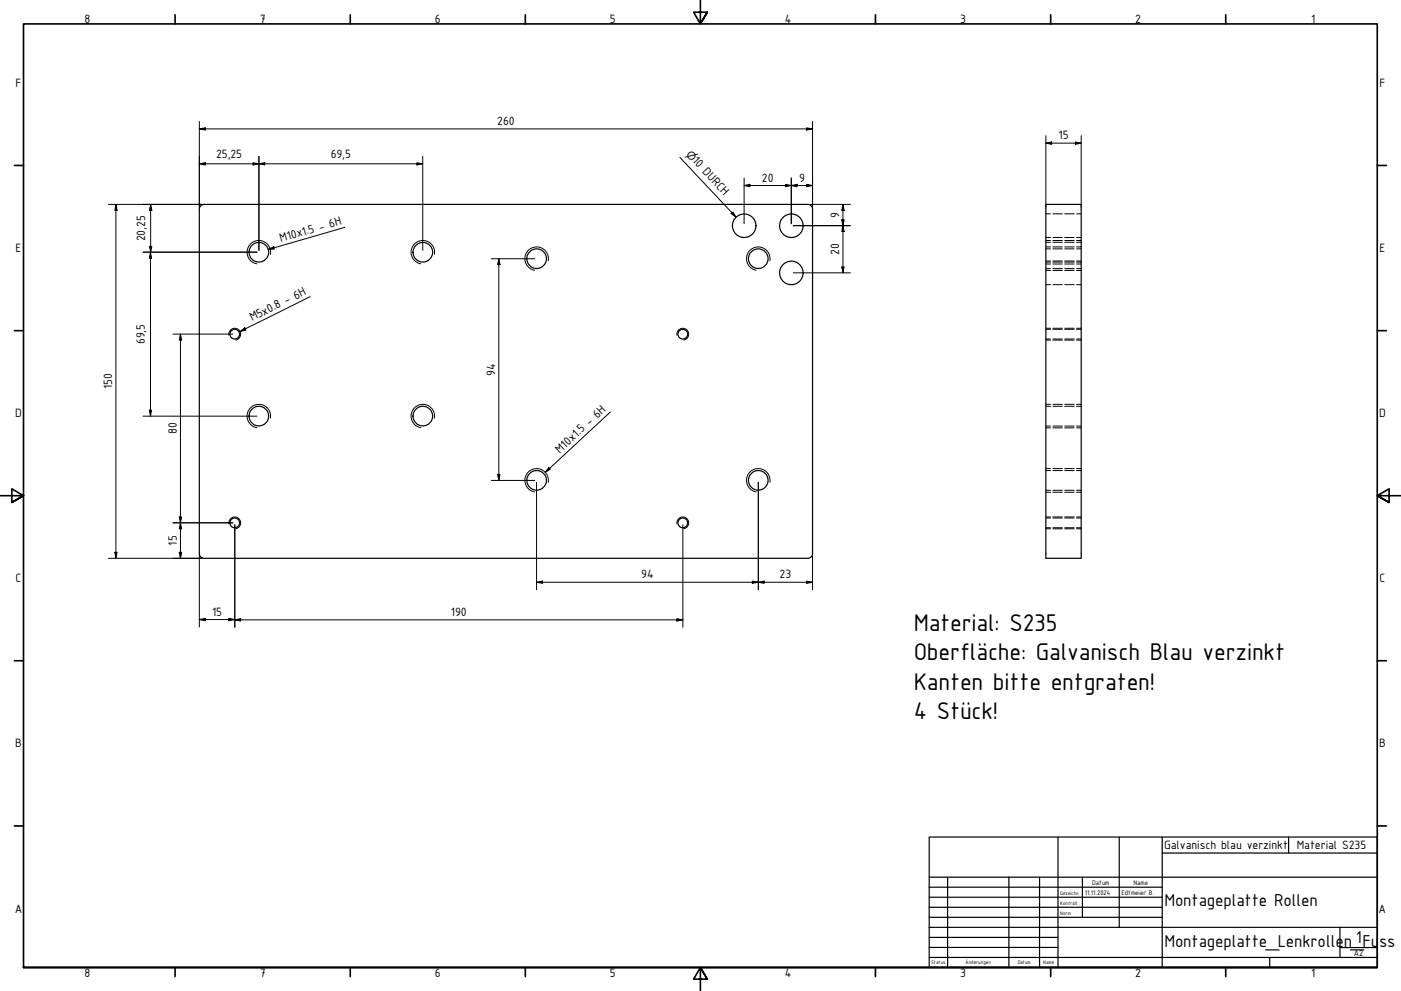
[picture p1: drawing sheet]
<svg xmlns="http://www.w3.org/2000/svg" width="594mm" height="420mm" viewBox="0 0 594 420" stroke-linecap="round" stroke-linejoin="round" font-family="sans-serif">
<!-- layer: Sichtbar (ISO) -->
<g fill="none" stroke="#000" stroke-width=".51">
<path d="M84.5 88.7l.6-1.5 1.4-.5h256l1.5 .5 .6 1.5M84.5 88.7v146l.6 1.4 1.4 .6h256l1.1-.3 .7-.7 .3-1v-146M443.5 86.7h15v150h-15z"/>
<circle cx="315.6" cy="95.7" r="5"/>
<circle cx="335.6" cy="95.7" r="5"/>
<circle cx="109.8" cy="106.9" r="4.2"/>
<circle cx="179.3" cy="106.9" r="4.2"/>
<circle cx="227.6" cy="109.7" r="4.2"/>
<circle cx="321.5" cy="109.7" r="4.2"/>
<circle cx="335.6" cy="115.7" r="5"/>
<circle cx="99.5" cy="141.7" r="2.06"/>
<circle cx="289.5" cy="141.7" r="2.06"/>
<circle cx="109.8" cy="176.4" r="4.2"/>
<circle cx="179.3" cy="176.4" r="4.2"/>
<circle cx="227.6" cy="203.7" r="4.2"/>
<circle cx="321.5" cy="203.7" r="4.2"/>
<circle cx="99.5" cy="221.7" r="2.06"/>
<circle cx="289.5" cy="221.7" r="2.06"/>
</g>
<!-- layer: Sichtbar schmal (ISO) -->
<path d="M114.7 107.8a5 5 0 0 0-4.1-5.8 5 5 0 0 0-5.7 4.1 5 5 0 0 0 4 5.8M184.2 107.8a5 5 0 0 0-4-5.8 5 5 0 0 0-5.8 4.1 5 5 0 0 0 4 5.8M232.5 110.5a5 5 0 0 0-4.1-5.7 5 5 0 0 0-5.8 4 5 5 0 0 0 4.1 5.8M326.4 110.5a5 5 0 0 0-4-5.7 5 5 0 0 0-5.8 4 5 5 0 0 0 4.1 5.8M97.1 142.1a2.51 2.51 0 0 1 2-2.9 2.51 2.51 0 0 1 2.9 2 2.51 2.51 0 0 1-2 2.9M287.1 142.1a2.51 2.51 0 0 1 2-2.9 2.51 2.51 0 0 1 2.9 2 2.51 2.51 0 0 1-2 2.9M114.7 177.3a5 5 0 0 0-4.1-5.8 5 5 0 0 0-5.7 4 5 5 0 0 0 4 5.8M184.2 177.3a5 5 0 0 0-4-5.8 5 5 0 0 0-5.8 4 5 5 0 0 0 4 5.8M232.5 204.5a5 5 0 0 0-4.1-5.8 5 5 0 0 0-5.8 4.1 5 5 0 0 0 4.1 5.8M326.4 204.5a5 5 0 0 0-4-5.8 5 5 0 0 0-5.8 4.1 5 5 0 0 0 4.1 5.8M97.1 222.1a2.51 2.51 0 0 1 2-2.9 2.51 2.51 0 0 1 2.9 2.1 2.51 2.51 0 0 1-2 2.9M287.1 222.1a2.51 2.51 0 0 1 2-2.9 2.51 2.51 0 0 1 2.9 2.1 2.51 2.51 0 0 1-2 2.9" fill="none" stroke="#000" stroke-width=".42"/>
<!-- layer: Verdeckt (ISO) -->
<g fill="none" stroke="#000" stroke-width=".42">
<path d="M443.5 90.7h2M446.5 90.7h4M451.5 90.7h4M456.5 90.7h2M443.5 100.7h2M443.5 110.7h2M443.5 102.7h2M443.5 111.1h2M443.5 105.5h2M443.5 113.9h2M443.5 102h2M443.5 111.9h2"/>
<path d="M443.5 104.7h2M443.5 114.7h2M446.5 100.7h4M446.5 110.7h4M446.5 102.7h4M446.5 111.1h4M446.5 105.5h4M446.5 113.9h4M446.5 102h4M446.5 111.9h4M446.5 104.7h4M446.5 114.7h4"/>
<path d="M451.5 100.7h4M451.5 110.7h4M451.5 102.7h4M451.5 111.1h4M451.5 105.5h4M451.5 113.9h4M451.5 102h4M451.5 111.9h4M451.5 104.7h4M451.5 114.7h4M456.5 100.7h2M456.5 110.7h2"/>
<path d="M456.5 102.7h2M456.5 111.1h2M456.5 105.5h2M456.5 113.9h2M456.5 102h2M456.5 111.9h2M456.5 104.7h2M456.5 114.7h2M443.5 120.7h2M443.5 139.6h2M443.5 139.2h2M446.5 120.7h4"/>
<path d="M446.5 139.6h4M446.5 139.2h4M451.5 120.7h4M451.5 139.6h4M451.5 139.2h4M456.5 120.7h2M456.5 139.6h2M456.5 139.2h2M443.5 143.7h2M443.5 144.2h2M446.5 143.7h4M446.5 144.2h4"/>
<path d="M451.5 143.7h4M451.5 144.2h4M456.5 143.7h2M456.5 144.2h2M443.5 172.3h2M443.5 171.4h2M446.5 172.3h4M446.5 171.4h4M451.5 172.3h4M451.5 171.4h4M456.5 172.3h2M456.5 171.4h2"/>
<path d="M443.5 199.5h2M443.5 180.6h2M443.5 198.7h2M443.5 181.4h2M446.5 199.5h4M446.5 180.6h4M446.5 198.7h4M446.5 181.4h4M451.5 199.5h4M451.5 180.6h4M451.5 198.7h4M451.5 181.4h4"/>
<path d="M456.5 199.5h2M456.5 180.6h2M456.5 198.7h2M456.5 181.4h2M443.5 219.6h2M443.5 219.2h2M443.5 207.9h2M443.5 208.7h2M446.5 219.6h4M446.5 219.2h4M446.5 207.9h4M446.5 208.7h4"/>
<path d="M451.5 219.6h4M451.5 219.2h4M451.5 207.9h4M451.5 208.7h4M456.5 219.6h2M456.5 219.2h2M456.5 207.9h2M456.5 208.7h2M443.5 223.8h2M443.5 224.2h2M446.5 223.8h4M446.5 224.2h4"/>
<path d="M451.5 223.8h4M451.5 224.2h4M456.5 223.8h2M456.5 224.2h2"/>
</g>
<!-- layer: Rahmen (ISO) -->
<g fill="none" stroke="#000" stroke-width=".7">
<path d="M74.2 6.3v3.8M148.5 6.3v3.8M222.8 6.3v3.8M297 .2v9.9l-2.9-4.9h5.8l-2.9 4.9 2.9-4.9M371.2 6.3v3.8M445.5 6.3v3.8M519.7 6.3v3.8M6.1 70.1h3.9M584 70.1h3.9M6.1 140.2h3.9M584 140.2h3.9M0 210.2h10l-5-3v5.8l5-2.8-5 2.8"/>
<path d="M594 210.2h-10l5-3v5.8l-5-2.8 5 2.8M6.1 280.1h3.9M584 280.1h3.9M6.1 350.2h3.9M584 350.2h3.9M10 410.2v-400.1h574v400.1h-574h574M74.2 410.2v3.9M148.5 410.2v3.9M222.8 410.2v3.9M299.9 415.1l-2.9-4.9 2.9 4.9h-5.8l2.9-4.9v10M371.2 410.2v3.9M445.5 410.2v3.9"/>
<path d="M519.7 410.2v3.9"/>
</g>
<!-- layer: Titel (ISO) -->
<g fill="none" stroke="#000" stroke-width=".51">
<path d="M394 354.9h190v55.3h-190zM448.6 354.9v55.3M474.6 354.9v38.3M492.8 354.9v55.3M546.4 354.9v6.8M394 376.2h98.8M394 371.9h190M401.8 371.9v38.3M427.8 371.9v38.3M440.8 371.9v38.3M459 371.9v17M492.8 361.7h91.2"/>
<path d="M394 380.4h98.8M394 384.7h98.8M394 388.9h98.8M394 393.2h190M394 397.4h54.6M568.2 393.2v12.7M394 405.9h190M394 401.7h54.6M538.4 405.9v4.3M568.2 401.7h15.8"/>
</g>
<g fill="none" stroke="#000" stroke-width=".42">
<path d="M84.5 54.7l2.6-.5v1zM84.5 54.7h260.1M84.5 51.5v36.4M342 54.2l2.6 .5-2.6 .5zM344.6 51.5v36.4M443.5 57.5v30.4M458.5 57.5v30.4M84.5 69.4l2.6-.4v1zM84.5 69.4h94.8M107.3 69l2.5 .4-2.5 .6zM109.8 69.4l2.5-.4v1zM109.8 66.3v39.9"/>
<path d="M176.8 69l2.5 .4-2.5 .6zM179.3 66.3v39.9M315.5 78.7l2.5-.6v1.1zM315.5 78.7h29.1M315.5 75.5v19.3M333.1 78.1l2.4 .6-2.4 .5zM335.5 78.7l2.5-.6v1.1zM335.5 75.5v19.3M342 78.1l2.6 .6-2.6 .5zM443.5 60.7l2.5-.5v1zM443.5 60.7h15M456 60.2l2.5 .5-2.5 .5z"/>
<path d="M46 86.7h39.7M49.1 86.7l.6 2.5h-1zM49.1 86.7v150M63.9 86.7l.5 2.5h-1zM63.9 86.7v20.2M336.4 95.7h24.2M343.3 86.7h17.3M356.9 93.2h1l-.5 2.5zM357.4 86.7l.5 2.5h-1zM357.4 95.7l.5 2.4h-1zM357.4 86.7v29M60.6 106.9h48.4"/>
<path d="M63.4 104.4h1l-.5 2.5zM63.8 106.9l.5 2.6h-1zM63.8 106.9v69.5M208.3 109.7h18.5M211.5 109.7l.5 2.5h-1zM211.5 109.7v94M336.4 115.7h24.2M356.9 113.2h1l-.5 2.5zM73.3 141.6h25.4M76.5 141.6l.5 2.6h-1zM76.5 141.6v95.1M60.6 176.4h48.4"/>
<path d="M63.3 173.9h1l-.5 2.5zM76 219.2h1l-.5 2.5zM208.3 203.7h18.5M211 201.1h1l-.5 2.6zM227.5 204.4v45.6M321.6 204.4v45.6M46 236.7h39.7M48.7 234.2h1l-.6 2.5zM73.3 221.7h25.4M76 234.2h1l-.5 2.5zM76.5 221.7l.5 2.5h-1zM84.5 235.5v30.4"/>
<path d="M99.6 222.5v43.5M289.6 222.5v43.5M344.6 235.5v14.5M227.5 246.9l2.6-.5v.9zM227.5 246.9h117.1M319 246.4l2.6 .5-2.6 .4zM321.6 246.9l2.4-.5v.9zM342 246.4l2.6 .5-2.6 .4zM84.5 262.7l2.6-.5v1zM84.5 262.7h15.1M97 262.2l2.6 .5-2.6 .5zM99.6 262.8l2.4-.5v1z"/>
<path d="M99.6 262.8h190M287 262.3l2.6 .5-2.6 .5z"/>
</g>
<g fill="#000">
<path d="M84.5 54.7l2.6-.5v1z" fill-rule="evenodd"/>
<path d="M342 54.2l2.6 .5-2.6 .5z" fill-rule="evenodd"/>
<path d="M84.5 69.4l2.6-.4v1z" fill-rule="evenodd"/>
<path d="M107.3 69l2.5 .4-2.5 .6z" fill-rule="evenodd"/>
<path d="M109.8 69.4l2.5-.4v1z" fill-rule="evenodd"/>
<path d="M176.8 69l2.5 .4-2.5 .6z" fill-rule="evenodd"/>
<path d="M315.5 78.7l2.5-.6v1.1z" fill-rule="evenodd"/>
<path d="M333.1 78.1l2.4 .6-2.4 .5z" fill-rule="evenodd"/>
<path d="M335.5 78.7l2.5-.6v1.1z" fill-rule="evenodd"/>
<path d="M342 78.1l2.6 .6-2.6 .5z" fill-rule="evenodd"/>
<path d="M443.5 60.7l2.5-.5v1z" fill-rule="evenodd"/>
<path d="M456 60.2l2.5 .5-2.5 .5z" fill-rule="evenodd"/>
<path d="M49.1 86.7l.6 2.5h-1z" fill-rule="evenodd"/>
<path d="M63.9 86.7l.5 2.5h-1z" fill-rule="evenodd"/>
<path d="M356.9 93.2h1l-.5 2.5z" fill-rule="evenodd"/>
<path d="M357.4 86.7l.5 2.5h-1z" fill-rule="evenodd"/>
<path d="M357.4 95.7l.5 2.4h-1z" fill-rule="evenodd"/>
<path d="M63.4 104.4h1l-.5 2.5z" fill-rule="evenodd"/>
<path d="M63.8 106.9l.5 2.6h-1z" fill-rule="evenodd"/>
<path d="M211.5 109.7l.5 2.5h-1z" fill-rule="evenodd"/>
<path d="M356.9 113.2h1l-.5 2.5z" fill-rule="evenodd"/>
<path d="M76.5 141.6l.5 2.6h-1z" fill-rule="evenodd"/>
<path d="M63.3 173.9h1l-.5 2.5z" fill-rule="evenodd"/>
<path d="M76 219.2h1l-.5 2.5z" fill-rule="evenodd"/>
<path d="M211 201.1h1l-.5 2.6z" fill-rule="evenodd"/>
<path d="M48.7 234.2h1l-.6 2.5z" fill-rule="evenodd"/>
<path d="M76 234.2h1l-.5 2.5z" fill-rule="evenodd"/>
<path d="M76.5 221.7l.5 2.5h-1z" fill-rule="evenodd"/>
<path d="M227.5 246.9l2.6-.5v.9z" fill-rule="evenodd"/>
<path d="M319 246.4l2.6 .5-2.6 .4z" fill-rule="evenodd"/>
<path d="M321.6 246.9l2.4-.5v.9z" fill-rule="evenodd"/>
<path d="M342 246.4l2.6 .5-2.6 .4z" fill-rule="evenodd"/>
<path d="M84.5 262.7l2.6-.5v1z" fill-rule="evenodd"/>
<path d="M97 262.2l2.6 .5-2.6 .5z" fill-rule="evenodd"/>
<path d="M99.6 262.8l2.4-.5v1z" fill-rule="evenodd"/>
<path d="M287 262.3l2.6 .5-2.6 .5z" fill-rule="evenodd"/>
</g>
<!-- layer: Symbol (ISO) -->
<path d="M288.3 66.7l23.8 25.4M146.2 96.4l-32.4 9.4M310 90.5l.8-.6 1.3 2.2zM113.8 105.8l2.3-1.2 .2 1zM131.5 125.8l-29.7 14.8M101.8 140.6l2-1.6 .5 .9zM258.8 174.7l-27.6 25.6M232.7 198.2l.7 .7-2.2 1.4z" fill="none" stroke="#000" stroke-width=".42"/>
<g fill="#000">
<path d="M310 90.5l.8-.6 1.3 2.2z" fill-rule="evenodd"/>
<path d="M113.8 105.8l2.3-1.2 .2 1z" fill-rule="evenodd"/>
<path d="M101.8 140.6l2-1.6 .5 .9z" fill-rule="evenodd"/>
<path d="M232.7 198.2l.7 .7-2.2 1.4z" fill-rule="evenodd"/>
</g>
<g font-size="11">
<text x="387.5" y="267.6">Material: S235</text>
<text x="387.5" y="280">Oberfläche: Galvanisch Blau verzinkt</text>
<text x="387.5" y="292.5">Kanten bitte entgraten!</text>
<text x="387.5" y="305">4 Stück!</text>
</g>
<g font-size="7.9">
<text x="493.8" y="384.3">Montageplatte Rollen</text>
<text x="493.8" y="401.3">Montageplatte_Lenkrolle</text>
<text x="569.8" y="401.3">n_</text>
<text x="574.9" y="400">1Fu</text>
<text x="584.8" y="401.3">ss</text>
</g>
<g font-size="5.5">
<text x="35.9" y="9.8">8</text>
<text x="110.2" y="9.8">7</text>
<text x="184.4" y="9.8">6</text>
<text x="258.6" y="9.8">5</text>
<text x="332.7" y="9.8">4</text>
<text x="407.2" y="9.8">3</text>
<text x="481.4" y="9.8">2</text>
<text x="556" y="9.8">1</text>
<text x="6.6" y="36.9">F</text>
<text x="584.9" y="36.9">F</text>
<text x="210.9" y="53.1">260</text>
<text x="448.9" y="59.1">15</text>
<text x="91.6" y="67.2">25,25</text>
<text x="140.3" y="67.2">69,5</text>
<text x="293.3" y="68.4" transform="rotate(47 293.3 68.4)">10 DURCH</text>
<text x="323.1" y="77.1">20</text>
<text x="338.8" y="77.1">9</text>
<text x="355.9" y="92.4" transform="rotate(-90 355.9 92.4)">9</text>
<text x="6.6" y="106.9">E</text>
<text x="61.6" y="102.3" transform="rotate(-90 61.6 102.3)">20,25</text>
<text x="119.1" y="102.5" transform="rotate(-16 119.1 102.5)">M10x1.5 - 6H</text>
<text x="584.9" y="106.9">E</text>
<text x="355.9" y="108.1" transform="rotate(-90 355.9 108.1)">20</text>
<text x="106.9" y="136.2" transform="rotate(-26 106.9 136.2)">M5x0.8 - 6H</text>
<text x="61.5" y="146" transform="rotate(-90 61.5 146)">69,5</text>
<text x="209.9" y="159.3" transform="rotate(-90 209.9 159.3)">94</text>
<text x="47.6" y="165" transform="rotate(-90 47.6 165)">150</text>
<text x="6.5" y="176.9">D</text>
<text x="584.8" y="176.9">D</text>
<text x="74.9" y="184.1" transform="rotate(-90 74.9 184.1)">80</text>
<text x="237.4" y="192.3" transform="rotate(-43 237.4 192.3)">M10x1.5 - 6H</text>
<text x="74.9" y="231.3" transform="rotate(-90 74.9 231.3)">15</text>
<text x="271.9" y="245.2">94</text>
<text x="330.6" y="245.2">23</text>
<text x="6.6" y="246.9">C</text>
<text x="584.9" y="246.9">C</text>
<text x="89.9" y="261.1">15</text>
<text x="191.2" y="261.2">190</text>
<text x="6.5" y="316.9">B</text>
<text x="584.8" y="316.9">B</text>
<text x="493.7" y="360.2">Galvanisch blau verzinkt</text>
<text x="549.9" y="360.2">Material S235</text>
<text x="6.3" y="386.9">A</text>
<text x="584.6" y="386.9">A</text>
<text x="35.9" y="414.1">8</text>
<text x="110.2" y="414.1">7</text>
<text x="184.4" y="414.1">6</text>
<text x="258.6" y="414.1">5</text>
<text x="332.7" y="414.1">4</text>
<text x="407.2" y="414.1">3</text>
<text x="481.4" y="414.1">2</text>
<text x="556" y="414.1">1</text>
</g>
<text font-size="4.6" x="290.6" y="65.6" transform="rotate(47 290.6 65.6)">⌀</text>
<text font-size="3.9" x="574.1" y="405.1">A2</text>
<g font-size="3.1">
<text x="463.1" y="375.1">Datum</text>
<text x="480.6" y="375.1">Name</text>
<text x="460" y="379.4">11.11.2024</text>
<text x="475.6" y="379.4">Edtmeier B.</text>
</g>
<g font-size="2.3">
<text x="449.6" y="379.4">Gezeichn</text>
<text x="449.6" y="383.6">Kontroll</text>
<text x="449.6" y="387.9">Norm</text>
<text x="394.8" y="408.8">Status</text>
<text x="409.4" y="408.8">Änderungen</text>
<text x="431.5" y="408.8">Datum</text>
<text x="442.4" y="408.8">Name</text>
</g>
</svg>
